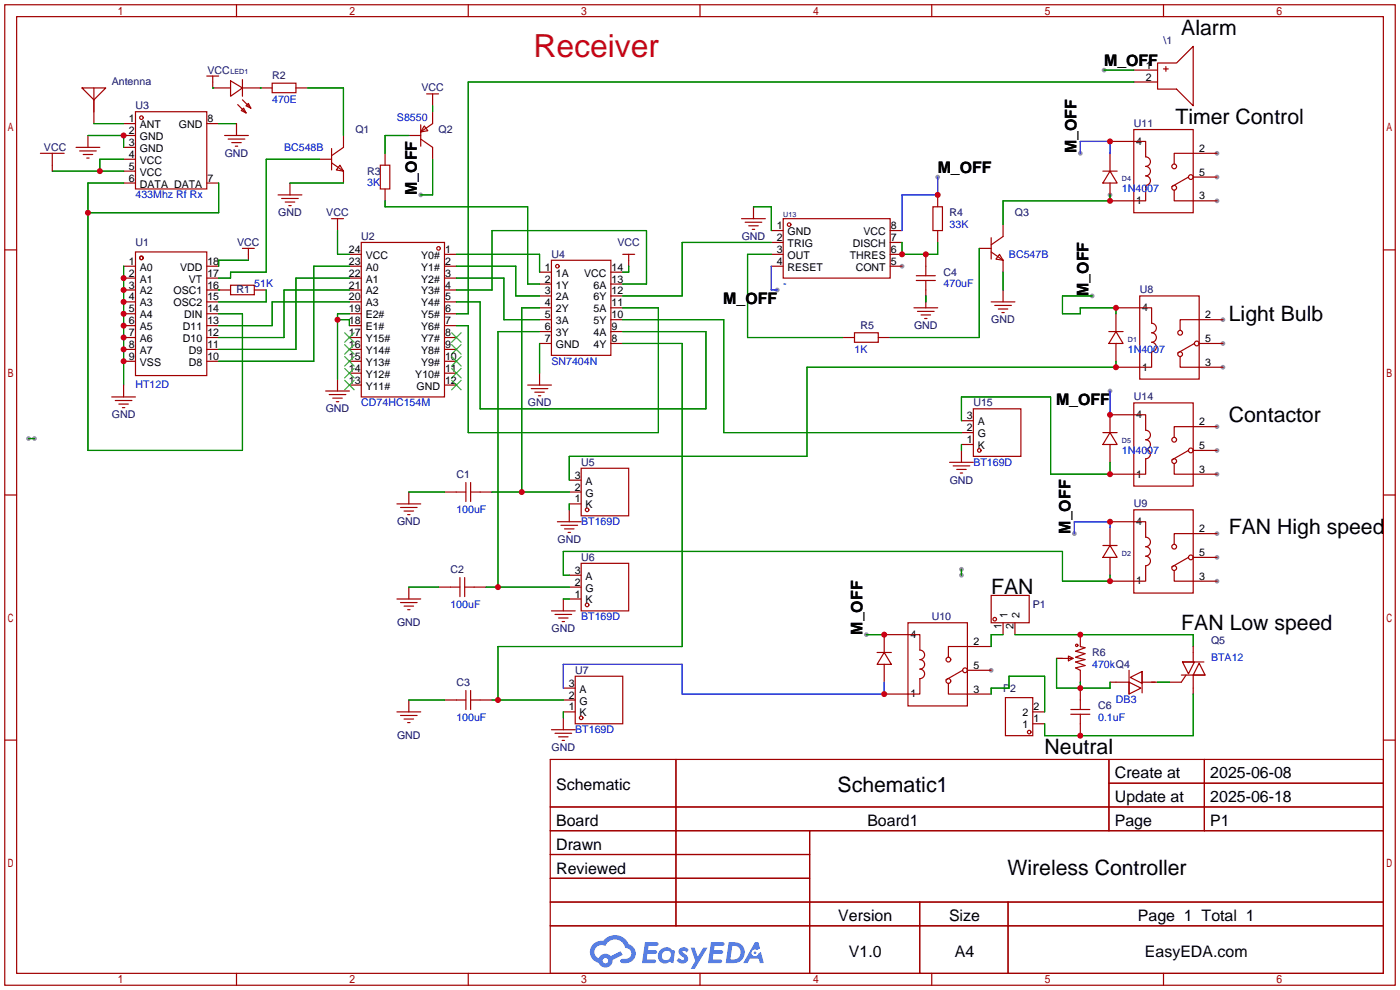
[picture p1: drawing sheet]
<svg xmlns="http://www.w3.org/2000/svg" width="299mm" height="212mm" viewBox="0 0 299 212" stroke-linecap="round" stroke-linejoin="round" font-family="sans-serif">
<g fill="#999">
<circle cx="261.4" cy="78.5" r=".51"/>
<circle cx="261.4" cy="73.4" r=".51"/>
<circle cx="261.4" cy="68.3" r=".51"/>
<circle cx="260.1" cy="124.2" r=".51"/>
<circle cx="260.1" cy="119.1" r=".51"/>
<circle cx="260.1" cy="114" r=".51"/>
<circle cx="211.8" cy="143.3" r=".51"/>
<circle cx="260.1" cy="42.9" r=".51"/>
<circle cx="260.1" cy="37.8" r=".51"/>
<circle cx="260.1" cy="32.8" r=".51"/>
<circle cx="192.8" cy="56.9" r=".51"/>
<circle cx="260.1" cy="101.3" r=".51"/>
<circle cx="260.1" cy="96.3" r=".51"/>
<circle cx="260.1" cy="91.2" r=".51"/>
<circle cx="237.2" cy="41.7" r=".51"/>
<circle cx="230.9" cy="32.8" r=".51"/>
<circle cx="89.9" cy="41.7" r=".51"/>
<circle cx="236" cy="15" r=".51"/>
<circle cx="166.1" cy="62" r=".51"/>
<circle cx="233.4" cy="63.2" r=".51"/>
<circle cx="229.6" cy="114" r=".51"/>
<circle cx="237.2" cy="83.6" r=".51"/>
<circle cx="200.4" cy="37.8" r=".51"/>
<circle cx="185.2" cy="135.6" r=".51"/>
<circle cx="205.5" cy="122.9" r=".51"/>
<circle cx="205.5" cy="121.7" r=".51"/>
<circle cx="6.1" cy="93.7" r=".51"/>
<circle cx="7.4" cy="93.7" r=".51"/>
</g>
<g fill="none" stroke="#a10000" stroke-width=".25">
<path d="M1 1h297.2v209.6h-297.2zM3.6 3.6h292.1v204.4h-292.1zM50.5 1v2.6M100.1 1v2.6M149.6 1v2.6M199.1 1v2.6M248.7 1v2.6M1 53.4h2.6M295.7 53.4h2.5M1 105.8h2.6M295.7 105.8h2.5M1 158.2h2.6"/>
<path d="M295.7 158.2h2.5M117.6 162.3h178.1v45.7h-178.1zM117.6 172.5h178.1M117.6 177.5h178.1M144.5 162.3v35.6M173 177.5v30.5M237 162.3v15.2M237 167.4h58.7M257.4 162.3v15.2M117.6 182.6h55.4M117.6 192.8h178.1M117.6 187.7h55.4"/>
<path d="M117.6 197.9h178.1M196.6 192.8v15.2M215.4 192.8v15.2M50.5 208v2.6M100.1 208v2.6M149.6 208v2.6M199.1 208v2.6M248.7 208v2.6"/>
</g>
<g fill="#5487ff">
<path d="M145.3 202.7a1.3 1.3 0 0 1 1.9 .3l-.4 .6a.54 .54 0 0 0-.9-.2l.1 .2a1.34 1.34 0 0 1 .9 1.8 1.47 1.47 0 0 1-2.3-.1l.5-.6 .8 .5a.31 .31 0 0 0 .4-.3 .31 .31 0 0 0-.3-.4 1.12 1.12 0 0 1-.7-1.8z"/>
<path d="M147.6 202.5h.9l.6 2 1.2-2h.9l-2.7 4.6h-.9l1-1.7z"/>
<path d="M137.8 201.4h1.7a1.31 1.31 0 0 1 1.2 .2 .4 .4 0 0 1-.3 .5l-1.8 .1-.1 .9h1.6a.4 .4 0 0 1 .4 .4 .4 .4 0 0 1-.5 .4h-1.6l-.2 1.2h1.4a.46 .46 0 0 1 .5 0 .46 .46 0 0 1 .1 .5l-.4 .2h-2.6z"/>
<path d="M151.9 201.4h1.7a1.32 1.32 0 0 1 1.2 .2 .39 .39 0 0 1-.3 .5l-1.8 .1-.1 .9h1.6a.4 .4 0 0 1 .4 .4 .4 .4 0 0 1-.4 .4h-1.7l-.2 1.2h1.4a.46 .46 0 0 1 .5 0 .46 .46 0 0 1 .1 .5l-.4 .2h-2.6z"/>
<path d="M161.3 201.4h.8l.3 1.3-.6 .4a.75 .75 0 0 0-1.1 .3 .75 .75 0 0 0 .5 1 .75 .75 0 0 0 .9-.7l.5-.2 .6 2.3h-.8l-.3-.9h-1.8l-.5 .9h-1z"/>
<path d="M155.7 201.4l-.6 4.4h1.5a2.27 2.27 0 0 0 2.6-2.2 2.27 2.27 0 0 0-2.7-2.2zM156.5 202.1a1.5 1.5 0 0 1 1.8 1.6 1.5 1.5 0 0 1-1.9 1.4h-.3z"/>
<path d="M141.2 203a1.6 1.6 0 0 0-.3 2.3 1.6 1.6 0 0 0 2.3 .2l.7 .3 .3-2.4-.1-.3-.5-.1a1.58 1.58 0 0 0-2.4 0zM141.8 203.5a.98 .98 0 0 1 1.6 .4 .98 .98 0 0 1-1.1 1.3 .94 .94 0 0 1-.9-.7 .94 .94 0 0 1 .4-1z"/>
<path d="M126.8 201.8a2.37 2.37 0 0 0 1.1 4 1.54 1.54 0 0 0 1.8 1 1.54 1.54 0 0 0 1.2-1.6l2.2-1.1-.5-.8-2 1a1.57 1.57 0 0 0-2.7 .5 1.5 1.5 0 0 1-.7-2.1 1.5 1.5 0 0 1 2.2-.5 2.23 2.23 0 0 1 2.3-1.4 2.23 2.23 0 0 1 2 1.8 1.16 1.16 0 0 1 1.2 1.1 1.16 1.16 0 0 1-1.1 1.2h-.7a.47 .47 0 0 0-.5 .4 .47 .47 0 0 0 .4 .5 2.17 2.17 0 0 0 2.5-.9 2.17 2.17 0 0 0-.3-2.7l-.8-.4a3.2 3.2 0 0 0-5.5-.7l-1.1 .1zM128.8 205.3a.6 .6 0 0 1 1.2 0 .6 .6 0 0 1-1.2 0z"/>
<circle cx="161.4" cy="203.6" r=".28"/>
</g>
<g fill="none" stroke="#a10000" stroke-width=".25">
<path d="M17.5 18.8h5.1l-2.5 2.5zM20.1 18.8v7.6M44.2 16.3h2.5M45.5 16.3v2.5h3.8M49.3 17.3l2.5 1.5-2.5 1.8zM51.8 18.8h6.4M51.8 17v3.6M58.2 17.8h5v2h-5zM63.2 18.8h2.6M242.3 15h5.1M242.3 17.5h5.1M247.4 13.5h4.1l3.5-3.6v12.7l-3.5-3.5h-4.1z"/>
<path d="M248.7 14.7h1M249.2 14.2v1M8.6 32.8h5.1M11.2 32.8v3.8M16.3 31.5h5M17 32.3h3.6M17.8 33h2M18.5 33.8h.5M18.8 29v2.5M26.4 26.4h2.6M26.4 29h2.6M26.4 31.5h2.6"/>
<path d="M26.4 34h2.6M26.4 39.1h2.6M26.4 36.6h2.6M29 23.9h15.2v16.5h-15.2zM44.2 26.4h2.5M44.2 39.1h2.5M48 29h5.1M48.8 29.7h3.5M49.5 30.5h2.1M50.3 31.2h.5M50.5 26.4v2.6M50.8 22.4l1.8 1.7"/>
<path d="M51.6 23.6l.5-.5 .5 1zM51.8 21.3l1.8 1.8M52.6 22.6l.5-.5 .5 1zM62 39.1v2.6M68.3 34h2.6M70.9 34.8l2.5 1.8M70.9 31.8v4.5M72.6 35.3l.8 1.3-1.5-.3zM73.4 29v2.5l-2.5 1.8M73.4 36.6v2.5M81.3 35.3h2v5.1h-2zM82.3 32.8v2.5"/>
<path d="M87.4 29h2.5M89.9 26.7v4.5M89.9 29.7l2.6 1.8v2.5M90.7 26.9l.7 1-1.5 .3zM91.2 20.1h2.5M92.5 23.9v2.5l-2.6 1.8M92.5 20.1v2.5M235.7 36.6h3.1M237.2 30.2h7.7v3.3a1.02 1.02 0 0 1 1 1 1.02 1.02 0 0 1-1 1.1 1.02 1.02 0 0 1 1 1 1.02 1.02 0 0 1-1 1 1.02 1.02 0 0 1 1 1 1.02 1.02 0 0 1-1 1v3.3h-7.7v-3.8M237.2 36.6l1.6 2.5h-3.1zM237.2 32.8v3.8M242.3 27.7h12.7v17.8h-12.7z"/>
<path d="M254 37.8l-3.6 2.1M255 37.8h5.1M260.1 32.8h-9.1v2.3M26.4 56.9h2.6M26.4 59.4h2.6M29 53.8h15.2v26.5h-15.2zM44.2 56.9h2.5M44.2 59.4h2.5M51.8 53.1h2.6M53.1 53.1v2.5M59.4 41.7h5.1M60.2 42.4h3.6"/>
<path d="M61 43.2h2M61.7 43.9h.5M70.9 46.7h2.5M72.1 46.7v2.6M74.7 56.9h2.5M74.7 59.4h2.5M74.7 54.4h2.5M77.2 51.8h17.8v33h-17.8zM82.3 40.4v2.5M95 56.9h2.5M95 59.4h2.5M95 54.4h2.5"/>
<path d="M115.3 58.2h2.6M117.9 55.6h12.7v20.3h-12.7zM130.6 58.2h2.5M133.1 54.4h2.5M134.4 54.4v2.5M158.5 46.7h5.1M159.3 47.5h3.5M160 48.3h2.1M160.8 49h.5M161 44.2v2.5M164.8 56.9h2.6M164.8 54.4h2.6"/>
<path d="M164.8 49.3h2.6M164.8 51.8h2.6M167.4 46.7h22.8v12.7h-22.8zM190.2 56.9h2.6M190.2 54.4h2.6M190.2 49.3h2.6M190.2 51.8h2.6M195.8 58.9h4.1M195.8 59.9h4.1M197.9 54.4v4.5M197.9 59.9v5.9M199.4 44.2h2v5.1h-2z"/>
<path d="M200.4 41.7v2.5M200.4 49.3v2.5M209.3 53.1h2.5M211.8 53.8l2.6 1.8M211.8 50.8v4.6M213.6 54.4l.8 1.2-1.5-.2zM214.4 48v2.5l-2.6 1.8M214.4 55.6v2.6M251 40.6v2.3h9.1M26.4 62h2.6M26.4 64.5h2.6M26.4 67.1h2.6"/>
<path d="M26.4 69.6h2.6M26.4 72.1h2.6M26.4 74.7h2.6M26.4 77.2h2.6M44.2 62h5.1M44.2 64.5h2.5M44.2 67.1h2.5M44.2 69.6h2.5M44.2 72.1h2.5M44.2 74.7h2.5M44.2 77.2h2.5M49.3 61h5.1v2h-5.1z"/>
<path d="M54.4 62h2.5M74.7 62h2.5M74.7 64.5h2.5M74.7 67.1h2.5M74.7 69.6h2.5M74.7 72.1h2.5M74.7 74.7h2.5M74.7 77.2h2.5M74.7 79.8h2.5M95 62h2.5M95 64.5h2.5M95 67.1h2.5"/>
<path d="M95 69.6h2.5M95 72.1h2.5M95 74.7h2.5M95 77.2h2.5M95 79.8h2.5M115.3 60.7h2.6M115.3 63.2h2.6M115.3 65.8h2.6M115.3 68.3h2.6M115.3 70.9h2.6M115.3 73.4h2.6M115.3 79.8v2.5"/>
<path d="M130.6 60.7h2.5M130.6 63.2h2.5M130.6 65.8h2.5M130.6 68.3h2.5M130.6 70.9h2.5M130.6 73.4h2.5M180.1 72.1h2.5M182.6 71.1h5.1v2.1h-5.1zM187.7 72.1h2.5M195.3 65.8h5.1M196.1 66.5h3.5M196.8 67.3h2.1"/>
<path d="M197.6 68.1h.5M211.8 64.5h5.1M212.6 65.3h3.6M213.4 66h2M214.1 66.8h.5M214.4 62v2.5M237 70.9h3M238.5 65.8h7.6v3.3a1.02 1.02 0 0 1 1 1 1.02 1.02 0 0 1-1 1 1.02 1.02 0 0 1 1 1 1.02 1.02 0 0 1-1 1.1 1.02 1.02 0 0 1 1 1 1.02 1.02 0 0 1-1 1v3.3h-7.6M238.5 70.9l1.5 2.5h-3zM238.5 67.1v3.8M238.5 73.4v3.8M243.6 63.2h12.7v17.8h-12.7z"/>
<path d="M252.2 76.2v2.3h9.2M255.3 73.4l-3.6 2M256.3 73.4h5.1M261.4 68.3h-9.2v2.3M23.9 84.8h5.1M24.6 85.6h3.6M25.4 86.4h2M26.2 87.1h.5M26.4 82.3v2.5M69.6 83.6h5.1M70.4 84.3h3.5M71.1 85.1h2.1"/>
<path d="M71.9 85.9h.5M72.1 81v2.6M74.7 82.3h2.5M95 82.3h2.5M112.8 82.3h5.1M113.5 83.1h3.6M114.3 83.8h2M115.1 84.6h.5M202.9 98.8h5.1M203.7 99.6h3.6M205.5 92.5h2.5M205.5 89.9h2.5"/>
<path d="M205.5 95h2.5M205.5 96.3v2.5M208 87.4h10.2v10.1h-10.2zM235.7 92.5h3.1M237.2 92.5v-3.9h7.7v3.3a1.02 1.02 0 0 1 1 1.1 1.02 1.02 0 0 1-1 1 1.02 1.02 0 0 1 1 1 1.02 1.02 0 0 1-1 1 1.02 1.02 0 0 1 1 1 1.02 1.02 0 0 1-1 1v3.3h-7.7M237.2 92.5l1.6 2.5h-3.1zM237.2 95v3.8M242.3 86.1h12.7v17.8h-12.7zM251 99.1v2.2h9.1M254 96.3l-3.6 2M255 96.3h5.1M260.1 91.2h-9.1v2.3"/>
<path d="M84.8 107.7h5.1M85.6 108.5h3.6M86.4 109.2h2M87.1 110h.5M87.4 105.2v2.5M95 105.2h4.6M99.6 103.1v4.1M100.6 105.2h4.6M100.6 103.1v4.1M119.1 111.5h5.1M119.9 112.3h3.5M120.6 113h2.1"/>
<path d="M121.4 113.8h.5M121.7 102.6h2.5M121.7 105.2h2.5M121.7 107.7h2.5M121.7 109v2.5M124.2 100.1h10.2v10.1h-10.2zM204.5 100.3h2M205.2 101.1h.5M235.7 116.6h3.1M237.2 111.5h7.7v3.3a1.02 1.02 0 0 1 1 1 1.02 1.02 0 0 1-1 1 1.02 1.02 0 0 1 1 1.1 1.02 1.02 0 0 1-1 1 1.02 1.02 0 0 1 1 1 1.02 1.02 0 0 1-1 1v3.3h-7.7M237.2 116.6l1.6 2.5h-3.1zM237.2 112.8v3.8"/>
<path d="M237.2 119.1v3.8M242.3 109h12.7v17.7h-12.7zM254 119.1l-3.6 2.1M255 119.1h5.1M260.1 114h-9.1v2.3M84.8 128h5.1M85.6 128.8h3.6M86.4 129.5h2M87.1 130.3h.5M87.4 125.5v2.5M93.7 125.5h4.6M98.3 123.4v4.1"/>
<path d="M99.3 125.5h4.6M99.3 123.4v4.1M117.9 130.6h5M118.6 131.3h3.6M119.4 132.1h2M120.1 132.8h.5M120.4 128v2.6M121.7 122.9h2.5M121.7 125.5h2.5M121.7 128h2.5M124.2 120.4h10.2v10.2h-10.2zM187.5 139.4h3"/>
<path d="M189 139.4v-3.8h7.6v3.3a1.02 1.02 0 0 1 1 1.1 1.02 1.02 0 0 1-1 1 1.02 1.02 0 0 1 1 1 1.02 1.02 0 0 1-1 1 1.02 1.02 0 0 1 1 1 1.02 1.02 0 0 1-1 1v3.3h-7.6M189 139.4l1.5 2.6h-3zM194.1 133.1h12.7v17.8h-12.7zM211.8 127.3h8.2v5.8h-8.2zM211.8 138.2h-9.1v2.3M214.4 133.1v2.5M216.9 133.1v2.5M230.9 135.6v2.6l1 .2-2 .8 2 .5-2 .8 2 .5-2 .5 2 .7-2 .5 1 .6v2.5M251 121.9v2.3h9.1M255 138.2v3.3M84.8 152.1h5.1M85.6 152.9h3.6"/>
<path d="M86.4 153.7h2M87.1 154.4h.5M87.4 149.6v2.5M95 149.6h4.6M99.6 147.6v4M100.6 149.6h4.6M100.6 147.6v4M117.9 156h5M118.6 156.7h3.6M119.4 157.5h2M120.1 158.2h.5M120.4 147.1h2.5"/>
<path d="M120.4 149.6h2.5M120.4 152.1h2.5M120.4 153.4v2.6M122.9 144.5h10.2v10.2h-10.2zM189 142v3.8M202.7 146.1v2.2h9.1M205.7 143.3l-3.5 2M206.8 143.3h5M214.9 149.1h5.8v8.1h-5.8zM220.7 152.1h2.6M220.7 154.7h2.6M225.8 140.7h3.6"/>
<path d="M228.3 140.2l1.1 .5-1.1 .5zM228.9 151.6h4M228.9 152.7h4M230.9 147.1v4.5M230.9 152.7v4.5M237.2 145.8h4.1M241.3 145.8l2.5 1.3-2.5 1.2zM241.3 143.3v5M241.6 144.8l2.5-1.3v2.6zM244.1 145.8h3.3M244.1 143.5v4.6M252.5 144.3h5.1"/>
<path d="M252.7 141.5h2.6l-1.3 2.5zM252.7 141.5h4.6M253.5 144.3l-1 1.5h-2.6M255 144.3v4M256.3 141.7l1.3 2.6h-2.6z"/>
<circle cx="30.2" cy="25.1" r=".38"/>
<circle cx="251" cy="35.6" r=".51"/>
<circle cx="254.5" cy="37.8" r=".51"/>
<circle cx="30.2" cy="55.1" r=".38"/>
<circle cx="93.7" cy="53.1" r=".38"/>
<circle cx="119.1" cy="56.9" r=".38"/>
<circle cx="168.7" cy="48" r=".38"/>
<circle cx="251" cy="40.1" r=".51"/>
<circle cx="252.2" cy="75.7" r=".51"/>
<circle cx="252.2" cy="71.1" r=".51"/>
<circle cx="255.8" cy="73.4" r=".51"/>
<circle cx="209.3" cy="96.3" r=".38"/>
<circle cx="251" cy="98.6" r=".51"/>
<circle cx="251" cy="94" r=".51"/>
<circle cx="254.5" cy="96.3" r=".51"/>
<circle cx="125.5" cy="109" r=".38"/>
<circle cx="251" cy="116.8" r=".51"/>
<circle cx="254.5" cy="119.1" r=".51"/>
<circle cx="125.5" cy="129.3" r=".38"/>
<circle cx="212.6" cy="132.3" r=".38"/>
<circle cx="230.1" cy="137.9" r=".25"/>
<circle cx="251" cy="121.4" r=".51"/>
<circle cx="124.2" cy="153.4" r=".38"/>
<circle cx="202.7" cy="141" r=".51"/>
<circle cx="202.7" cy="145.5" r=".51"/>
<circle cx="206.2" cy="143.3" r=".51"/>
<circle cx="220" cy="156.5" r=".38"/>
</g>
<g fill="none" stroke="#3c3" stroke-width=".25">
<path d="M73.7 78.7l2 2.1M73.7 76.2l2 2M73.7 73.7l2 2M73.7 71.1l2 2.1M75.7 78.7l-2 2.1M75.7 76.2l-2 2M75.7 73.7l-2 2M75.7 71.1l-2 2.1M96.5 71.1l2.1 2.1M96.5 73.7l2.1 2M96.5 76.2l2.1 2M96.5 78.7l2.1 2.1"/>
<path d="M98.6 71.1l-2.1 2.1M98.6 73.7l-2.1 2M98.6 76.2l-2.1 2M98.6 78.7l-2.1 2.1M73.7 81.3l2 2M75.7 81.3l-2 2M96.5 81.3l2.1 2M98.6 81.3l-2.1 2"/>
</g>
<g fill="none" stroke="#008700" stroke-width=".25">
<path d="M45.5 18.8h.1M55.6 18.8h.1M65.8 18.8h7.6v10.2M236 15h6.3M242.3 17.5h-142.2v49.6h-2.6M11.2 36.6h15.2M18.8 29h7.6v2.5M20.1 26.4h6.3M26.4 39.1h-7.6v57.2h33v-29.2h-5.1M26.4 34h-5.1v2.6M46.7 39.1v6.4h-27.9M46.7 26.4h3.8"/>
<path d="M62 39.1h11.4M68.3 34h-11.4v24.2h-7.6v1.2h-2.6M87.4 29h-5.1v3.8M92.5 22.6v1.3M92.5 34v7.7h-2.6M26.4 56.9v25.4M53.1 55.6h-6.4v1.3M72.1 49.3v5.1h2.6M74.7 56.9h-7.6v20.3h-20.4M74.7 59.4h-11.5v15.3h-16.5M82.3 42.9v1.3h30.5v16.5h2.5M97.5 56.9h12.7v6.3h5.1"/>
<path d="M97.5 59.4h10.2v8.9h7.6M97.5 54.4h17.8v3.8M134.4 56.9v1.3h-1.3M161 44.2h3.8v5.1M164.8 54.4h-5v17.7h20.3M164.8 51.8h-19v11.4h-12.7M192.8 51.8v2.6h7.6v-2.6M209.3 53.1v19h-19.1M214.4 58.2v3.8M237.2 41.7v1.2h-22.8v5.1M46.7 62h.1M56.9 62v2.5h-10.2"/>
<path d="M72.1 68.3h2.6v1.3M74.7 64.5h-16.5v5.1h-11.5M74.7 67.1h-2.6v13.9M74.7 62h-14v10.1h-14M97.5 64.5h5.1v22.9h48.3v-16.5h-17.8M115.3 73.4v6.4M115.3 70.9h-8.9v54.6M115.3 65.8h-3.8v39.4M133.1 68.3h21.6v24.2h50.8M133.1 60.7h5.1v-11.4h-33v12.7h-7.7M133.1 73.4h12.7v64.8h-39.4v11.4M133.1 65.8h7.6v26.7h-40.6v-22.9h-2.6"/>
<path d="M197.9 63.2v1.3M233.4 63.2h-6.3v3.9h3.8v-1.3h7.6v1.3M238.5 77.2v1.3h-66v19h-50.8v5.1M6.1 93.7h1.3M205.5 89.9v-5.1h19v16.5h12.7v-2.5M205.5 95v1.3M87.4 105.2h7.6M105.2 105.2h16.5M121.7 107.7v1.3M87.4 125.5h6.3M103.9 125.5h17.8M120.4 128h1.3"/>
<path d="M121.7 122.9h-1.3v-5h106.7v6.3h10.1v-1.3M185.2 135.6h3.8M205.5 121.7v1.2M214.4 135.6h-2.6v2.6M216.9 135.6h38.1v2.6M87.4 149.6h7.6M105.2 149.6h15.2M120.4 152.1v1.3M211.8 148.3v-1.2h3.8v-2.6h7.7v7.6M225.8 140.7v6.4h11.4v-1.3M230.9 145.8v1.3M247.4 145.8h2.5"/>
<path d="M255 148.3v8.9h-31.7v-2.5"/>
</g>
<path d="M200.4 37.8v3.9h-7.6v7.6M230.9 32.8v-2.6h6.3v2.6M164.8 56.9v5.1h1.3M237.2 83.6v5M237.2 112.8v-1.3h-7.6v2.5M189 145.8v2.5h-43.2v-6.3h-25.4v5.1" fill="none" stroke="#33f" stroke-width=".25"/>
<g fill="#c00">
<circle cx="26.4" cy="59.4" r=".63"/>
<circle cx="26.4" cy="62" r=".63"/>
<circle cx="26.4" cy="64.5" r=".63"/>
<circle cx="26.4" cy="67.1" r=".63"/>
<circle cx="26.4" cy="69.6" r=".63"/>
<circle cx="26.4" cy="72.1" r=".63"/>
<circle cx="26.4" cy="74.7" r=".63"/>
<circle cx="26.4" cy="77.2" r=".63"/>
<circle cx="72.1" cy="68.3" r=".63"/>
<circle cx="21.3" cy="36.6" r=".63"/>
<circle cx="106.4" cy="149.6" r=".63"/>
<circle cx="111.5" cy="105.2" r=".63"/>
<circle cx="106.4" cy="125.5" r=".63"/>
<circle cx="192.8" cy="54.4" r=".63"/>
<circle cx="197.9" cy="54.4" r=".63"/>
<circle cx="230.9" cy="135.6" r=".63"/>
<circle cx="230.9" cy="147.1" r=".63"/>
<circle cx="230.9" cy="157.2" r=".63"/>
<circle cx="237.2" cy="42.9" r=".63"/>
<circle cx="237.2" cy="30.2" r=".63"/>
<circle cx="238.5" cy="65.8" r=".63"/>
<circle cx="237.2" cy="111.5" r=".63"/>
<circle cx="237.2" cy="88.6" r=".63"/>
<circle cx="200.4" cy="41.7" r=".63"/>
<circle cx="237.2" cy="101.3" r=".63"/>
<circle cx="238.5" cy="78.5" r=".63"/>
<circle cx="189" cy="148.3" r=".63"/>
<circle cx="189" cy="135.6" r=".63"/>
<circle cx="237.2" cy="124.2" r=".63"/>
<circle cx="18.8" cy="45.5" r=".63"/>
<circle cx="26.4" cy="29" r=".63"/>
</g>
<text font-size="6.8" fill="#c03" x="114" y="12.1">Receiver</text>
<g font-size="4.5">
<text x="252.5" y="7.5">Alarm</text>
<text x="251.2" y="26.6">Timer Control</text>
<text x="262.6" y="68.5">Light Bulb</text>
<text x="262.6" y="90.1">Contactor</text>
<text x="262.6" y="114.2">FAN High speed</text>
<text x="211.8" y="126.9">FAN</text>
<text x="252.5" y="134.5">FAN Low speed</text>
<text x="223.3" y="161.2">Neutral</text>
<text x="179" y="169.2">Schematic1</text>
<text x="215.3" y="187">Wireless Controller</text>
</g>
<g font-size="3.4">
<text x="236" y="14.2">M_OFF</text>
<text x="230.1" y="32.8" transform="rotate(-90 230.1 32.8)">M_OFF</text>
<text x="89.1" y="41.7" transform="rotate(-90 89.1 41.7)">M_OFF</text>
<text x="200.4" y="37">M_OFF</text>
<text x="154.6" y="65">M_OFF</text>
<text x="232.6" y="63.2" transform="rotate(-90 232.6 63.2)">M_OFF</text>
<text x="225.7" y="86.6">M_OFF</text>
<text x="228.8" y="114" transform="rotate(-90 228.8 114)">M_OFF</text>
<text x="184.4" y="135.6" transform="rotate(-90 184.4 135.6)">M_OFF</text>
<text x="238.3" y="166.4">Create at</text>
<text x="258.7" y="166.4">2025-06-08</text>
<text x="118.9" y="168.9">Schematic</text>
<text x="238.3" y="171.4">Update at</text>
<text x="258.7" y="171.4">2025-06-18</text>
<text x="118.9" y="176.5">Board</text>
<text x="185.4" y="176.5">Board1</text>
<text x="238.3" y="176.5">Page</text>
<text x="258.7" y="176.5">P1</text>
<text x="118.9" y="181.6">Drawn</text>
<text x="118.9" y="186.7">Reviewed</text>
<text x="179.2" y="196.8">Version</text>
<text x="202.8" y="196.8">Size</text>
<text x="243.2" y="196.8">Page 1 Total 1</text>
<text x="181.4" y="204.5">V1.0</text>
<text x="204.1" y="204.5">A4</text>
<text x="244.7" y="204.5">EasyEDA.com</text>
</g>
<g font-size="2.3" fill="#000080">
<text x="248.7" y="9.4">\1</text>
<text x="44.3" y="15.7">VCC</text>
<text x="58.2" y="17">R2</text>
<text x="23.9" y="18.3">Antenna</text>
<text x="29" y="23.3">U3</text>
<text x="90.1" y="19.5">VCC</text>
<text x="75.9" y="28.4">Q1</text>
<text x="93.7" y="28.4">Q2</text>
<text x="242.3" y="27.1">U11</text>
<text x="9.4" y="32.2">VCC</text>
<text x="48" y="33.5">GND</text>
<text x="78.5" y="37.3">R3</text>
<text x="59.5" y="46.2">GND</text>
<text x="69.7" y="46.2">VCC</text>
<text x="202.9" y="46.2">R4</text>
<text x="216.9" y="46.2">Q3</text>
<text x="29" y="52.5">U1</text>
<text x="50.7" y="52.5">VCC</text>
<text x="77.2" y="51.3">U2</text>
<text x="132" y="52.5">VCC</text>
<text x="158.5" y="51.3">GND</text>
<text x="117.9" y="55.1">U4</text>
<text x="201.7" y="58.9">C4</text>
<text x="50.5" y="62.7">R1</text>
<text x="243.6" y="62.7">U8</text>
<text x="183.9" y="70.3">R5</text>
<text x="195.3" y="70.3">GND</text>
<text x="211.9" y="69.1">GND</text>
<text x="23.9" y="89.4">GND</text>
<text x="69.6" y="88.1">GND</text>
<text x="112.8" y="86.8">GND</text>
<text x="208" y="86.8">U15</text>
<text x="242.3" y="85.6">U14</text>
<text x="124.2" y="99.5">U5</text>
<text x="97.5" y="102.1">C1</text>
<text x="203" y="103.3">GND</text>
<text x="84.9" y="112.2">GND</text>
<text x="242.3" y="108.4">U9</text>
<text x="119.1" y="116">GND</text>
<text x="124.2" y="119.9">U6</text>
<text x="96.3" y="122.4">C2</text>
<text x="220.7" y="130">P1</text>
<text x="84.9" y="133.8">GND</text>
<text x="117.9" y="135.1">GND</text>
<text x="199.1" y="132.6">U10</text>
<text x="258.8" y="137.6">Q5</text>
<text x="122.9" y="144">U7</text>
<text x="233.4" y="140.2">R6</text>
<text x="97.5" y="146.5">C3</text>
<text x="214.4" y="147.8">P2</text>
<text x="234.7" y="151.6">C6</text>
<text x="84.9" y="158">GND</text>
<text x="117.9" y="160.5">GND</text>
</g>
<g font-size="2.3">
<text x="244.9" y="14.7">1</text>
<text x="244.9" y="17.2">2</text>
<text x="27.6" y="26.1">1</text>
<text x="27.6" y="28.6">2</text>
<text x="29.9" y="27.4">ANT</text>
<text x="29.9" y="29.9">GND</text>
<text x="38.2" y="27.4">GND</text>
<text x="44.3" y="26.1">8</text>
<text x="27.6" y="31.2">3</text>
<text x="27.6" y="33.7">4</text>
<text x="29.9" y="32.5">GND</text>
<text x="29.9" y="35">VCC</text>
<text x="242.8" y="30.9">4</text>
<text x="256.3" y="32.5">2</text>
<text x="27.6" y="36.3">5</text>
<text x="27.6" y="38.8">6</text>
<text x="29.9" y="37.5">VCC</text>
<text x="29.9" y="40.1">DATA DATA</text>
<text x="44.3" y="38.8">7</text>
<text x="256.3" y="37.5">5</text>
<text x="242.8" y="43.6">1</text>
<text x="256.3" y="42.6">3</text>
<text x="166" y="49">1</text>
<text x="166" y="51.5">2</text>
<text x="168.3" y="50.2">GND</text>
<text x="168.3" y="52.8">TRIG</text>
<text x="182.3" y="52.8">DISCH</text>
<text x="184.5" y="50.2">VCC</text>
<text x="190.4" y="51.5">7</text>
<text x="190.4" y="49">8</text>
<text x="27.6" y="56.6">1</text>
<text x="27.6" y="59.1">2</text>
<text x="29.9" y="57.9">A0</text>
<text x="38.5" y="57.9">VDD</text>
<text x="44.3" y="59.1">17</text>
<text x="44.3" y="56.6">18</text>
<text x="74.6" y="59.1">22</text>
<text x="74.6" y="56.6">23</text>
<text x="74.6" y="54">24</text>
<text x="78.2" y="57.9">A0</text>
<text x="78.2" y="55.3">VCC</text>
<text x="90" y="55.3">Y0#</text>
<text x="90" y="57.9">Y1#</text>
<text x="95.1" y="54">1</text>
<text x="95.1" y="56.6">2</text>
<text x="95.1" y="59.1">3</text>
<text x="116.5" y="57.9">1</text>
<text x="118.8" y="59.1">1A</text>
<text x="124.8" y="59.1">VCC</text>
<text x="130.7" y="57.9">14</text>
<text x="166" y="54">3</text>
<text x="166" y="56.6">4</text>
<text x="168.3" y="55.3">OUT</text>
<text x="168.3" y="57.9">RESET</text>
<text x="181.6" y="55.3">THRES</text>
<text x="182.9" y="57.9">CONT</text>
<text x="190.4" y="56.6">5</text>
<text x="190.4" y="54">6</text>
<text x="27.6" y="61.7">3</text>
<text x="27.6" y="64.2">4</text>
<text x="29.9" y="60.4">A1</text>
<text x="29.9" y="62.9">A2</text>
<text x="29.9" y="65.5">A3</text>
<text x="37.1" y="65.5">OSC2</text>
<text x="37.1" y="62.9">OSC1</text>
<text x="40.4" y="60.4">VT</text>
<text x="44.3" y="64.2">15</text>
<text x="44.3" y="61.7">16</text>
<text x="74.6" y="64.2">20</text>
<text x="74.6" y="61.7">21</text>
<text x="78.2" y="65.5">A3</text>
<text x="78.2" y="62.9">A2</text>
<text x="78.2" y="60.4">A1</text>
<text x="90" y="60.4">Y2#</text>
<text x="90" y="62.9">Y3#</text>
<text x="90" y="65.5">Y4#</text>
<text x="95.1" y="61.7">4</text>
<text x="95.1" y="64.2">5</text>
<text x="116.5" y="65.5">4</text>
<text x="116.5" y="62.9">3</text>
<text x="116.5" y="60.4">2</text>
<text x="118.8" y="64.2">2A</text>
<text x="118.8" y="61.7">1Y</text>
<text x="126.8" y="61.7">6A</text>
<text x="126.8" y="64.2">6Y</text>
<text x="130.7" y="60.4">13</text>
<text x="130.7" y="62.9">12</text>
<text x="130.7" y="65.5">11</text>
<text x="27.6" y="66.7">5</text>
<text x="27.6" y="69.3">6</text>
<text x="27.6" y="71.8">7</text>
<text x="29.9" y="68">A4</text>
<text x="29.9" y="70.6">A5</text>
<text x="39.1" y="70.6">D11</text>
<text x="39.4" y="68">DIN</text>
<text x="44.3" y="71.8">12</text>
<text x="44.3" y="69.3">13</text>
<text x="44.3" y="66.7">14</text>
<text x="74.6" y="71.8">17</text>
<text x="74.6" y="69.3">18</text>
<text x="74.6" y="66.7">19</text>
<text x="78.2" y="70.6">E1#</text>
<text x="78.2" y="68">E2#</text>
<text x="90" y="68">Y5#</text>
<text x="90" y="70.6">Y6#</text>
<text x="95.1" y="66.7">6</text>
<text x="95.1" y="69.3">7</text>
<text x="95.1" y="71.8">8</text>
<text x="116.5" y="70.6">6</text>
<text x="116.5" y="68">5</text>
<text x="118.8" y="71.8">3Y</text>
<text x="118.8" y="69.3">3A</text>
<text x="118.8" y="66.7">2Y</text>
<text x="126.8" y="66.7">5A</text>
<text x="126.8" y="69.3">5Y</text>
<text x="126.8" y="71.8">4A</text>
<text x="130.7" y="68">10</text>
<text x="130.7" y="70.6">9</text>
<text x="244.1" y="66.5">4</text>
<text x="257.6" y="68">2</text>
<text x="27.6" y="74.4">8</text>
<text x="27.6" y="76.9">9</text>
<text x="29.9" y="73.1">A6</text>
<text x="29.9" y="75.6">A7</text>
<text x="39.1" y="73.1">D10</text>
<text x="40.4" y="75.6">D9</text>
<text x="44.3" y="76.9">10</text>
<text x="44.3" y="74.4">11</text>
<text x="74.6" y="76.9">15</text>
<text x="74.6" y="74.4">16</text>
<text x="78.2" y="75.6">Y14#</text>
<text x="78.2" y="73.1">Y15#</text>
<text x="90" y="73.1">Y7#</text>
<text x="90" y="75.6">Y8#</text>
<text x="95.1" y="74.4">9</text>
<text x="95.1" y="76.9">10</text>
<text x="116.5" y="73.1">7</text>
<text x="118.8" y="74.4">GND</text>
<text x="126.8" y="74.4">4Y</text>
<text x="130.7" y="73.1">8</text>
<text x="257.6" y="73.1">5</text>
<text x="29.9" y="78.2">VSS</text>
<text x="40.4" y="78.2">D8</text>
<text x="74.6" y="82">13</text>
<text x="74.6" y="79.4">14</text>
<text x="78.2" y="83.3">Y11#</text>
<text x="78.2" y="80.7">Y12#</text>
<text x="78.2" y="78.2">Y13#</text>
<text x="88.8" y="80.7">Y10#</text>
<text x="89" y="83.3">GND</text>
<text x="90" y="78.2">Y9#</text>
<text x="95.1" y="79.4">11</text>
<text x="95.1" y="82">12</text>
<text x="244.1" y="79.2">1</text>
<text x="257.6" y="78.2">3</text>
<text x="206.6" y="89.6">3</text>
<text x="242.8" y="89.4">4</text>
<text x="206.6" y="92.1">2</text>
<text x="206.6" y="94.7">1</text>
<text x="209" y="90.9">A</text>
<text x="209" y="93.4">G</text>
<text x="209" y="96">K</text>
<text x="256.3" y="96">5</text>
<text x="256.3" y="90.9">2</text>
<text x="256.3" y="101">3</text>
<text x="122.8" y="102.3">3</text>
<text x="122.8" y="104.8">2</text>
<text x="122.8" y="107.4">1</text>
<text x="125.1" y="103.6">A</text>
<text x="125.1" y="106.1">G</text>
<text x="242.8" y="102.1">1</text>
<text x="125.1" y="108.7">K</text>
<text x="242.8" y="112.2">4</text>
<text x="256.3" y="113.7">2</text>
<text x="256.3" y="118.8">5</text>
<text x="122.8" y="122.6">3</text>
<text x="122.8" y="125.2">2</text>
<text x="125.1" y="123.9">A</text>
<text x="242.8" y="124.9">1</text>
<text x="256.3" y="123.9">3</text>
<text x="122.8" y="127.7">1</text>
<text x="125.1" y="126.4">G</text>
<text x="125.1" y="129">K</text>
<text x="194.6" y="136.3">4</text>
<text x="208" y="137.9">2</text>
<text x="214.1" y="134.5" transform="rotate(-90 214.1 134.5)">1</text>
<text x="215.3" y="132.2" transform="rotate(-90 215.3 132.2)">1</text>
<text x="216.6" y="134.5" transform="rotate(-90 216.6 134.5)">2</text>
<text x="217.9" y="132.2" transform="rotate(-90 217.9 132.2)">2</text>
<text x="208" y="142.9">5</text>
<text x="121.5" y="146.8">3</text>
<text x="121.5" y="149.3">2</text>
<text x="123.9" y="148">A</text>
<text x="194.6" y="149">1</text>
<text x="208" y="148">3</text>
<text x="121.5" y="151.8">1</text>
<text x="123.9" y="150.6">G</text>
<text x="123.9" y="153.1">K</text>
<text x="218.5" y="155.6">1</text>
<text x="218.5" y="153.1">2</text>
<text x="220.9" y="154.4">1</text>
<text x="220.9" y="151.8">2</text>
</g>
<g font-size="2.3" fill="#00f">
<text x="58.2" y="22.1">470E</text>
<text x="84.8" y="25.9">S8550</text>
<text x="60.7" y="32.2">BC548B</text>
<text x="78.5" y="39.8">3K</text>
<text x="239.8" y="41.1">1N4007</text>
<text x="29" y="42.4">433Mhz Rf Rx</text>
<text x="202.9" y="48.7">33K</text>
<text x="215.6" y="55.1">BC547B</text>
<text x="54.4" y="61.4">51K</text>
<text x="167.4" y="61.4">-</text>
<text x="201.7" y="61.4">470uF</text>
<text x="117.9" y="77.9">SN7404N</text>
<text x="182.6" y="75.4">1K</text>
<text x="241" y="75.4">1N4007</text>
<text x="29" y="83">HT12D</text>
<text x="77.2" y="86.8">CD74HC154M</text>
<text x="208" y="99.5">BT169D</text>
<text x="239.8" y="97">1N4007</text>
<text x="97.5" y="109.7">100uF</text>
<text x="124.2" y="112.2">BT169D</text>
<text x="96.3" y="130">100uF</text>
<text x="124.2" y="132.6">BT169D</text>
<text x="233.4" y="142.7">470kQ4</text>
<text x="258.8" y="141.2">BTA12</text>
<text x="97.5" y="154.1">100uF</text>
<text x="234.7" y="154.1">0.1uF</text>
<text x="238.5" y="150.3">DB3</text>
<text x="122.9" y="156.7">BT169D</text>
</g>
<g font-size="1.5" fill="#000080">
<text x="49.3" y="15.9">LED1</text>
<text x="239.8" y="38.7">D4</text>
<text x="167.4" y="46.4">U13</text>
<text x="241" y="73">D1</text>
<text x="239.8" y="94.6">D5</text>
<text x="239.8" y="118.8">D2</text>
</g>
</svg>
